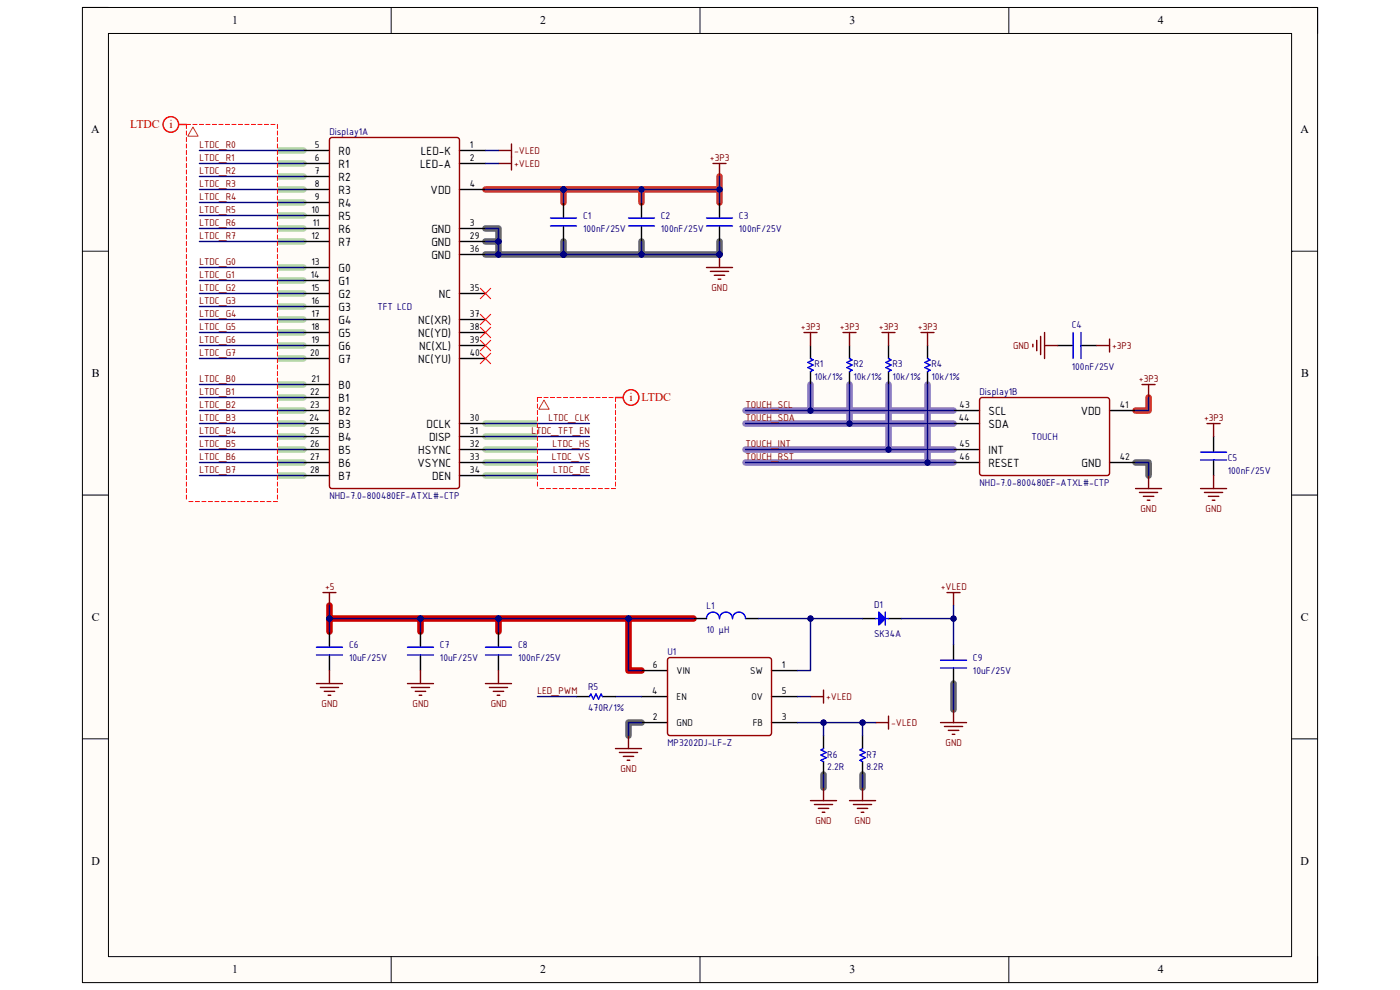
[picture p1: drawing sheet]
<svg xmlns="http://www.w3.org/2000/svg" width="297mm" height="210mm" viewBox="0 0 297 210" stroke-linecap="round" stroke-linejoin="round" font-family="sans-serif">
<path d="M17.5 1.6h262v206.8h-262z" fill-rule="evenodd" fill="#fffcf8"/>
<path d="M17.5 1.6h262v206.8h-262z" fill="none" stroke="#000" stroke-width=".21"/>
<path d="M23 7.1h251v195.8h-251z" fill-rule="evenodd" fill="#fffcf8"/>
<g fill="none" stroke="#000" stroke-width=".21">
<path d="M17.5 1.6h5.5M23 7.1h251v195.8h-251zM83 1.6v5.5M148.5 1.6v5.5M214 1.6v5.5M274 1.6h5.5v5.5M17.5 53.3h5.5M274 53.3h5.5M17.5 105h5.5M274 105h5.5M17.5 156.7h5.5M274 156.7h5.5"/>
<path d="M83 202.9v5.5M148.5 202.9v5.5M214 202.9v5.5M279.5 202.9v5.5"/>
</g>
<g fill="none" stroke="#b6d7a8" stroke-width="1.4">
<path d="M42.3 37.4h22.1M42.3 34.7h22.1M42.3 31.9h22.1M42.3 59.5h22.1M42.3 56.7h22.1M42.3 51.2h22.1M42.3 48.5h22.1M42.3 45.7h22.1M42.3 43h22.1M42.3 40.2h22.1M42.3 76.1h22.1M42.3 73.3h22.1"/>
<path d="M42.3 70.5h22.1M42.3 67.8h22.1M42.3 65h22.1M42.3 62.3h22.1M42.3 84.3h22.1M42.3 81.6h22.1M42.3 98.1h22.1M42.3 95.4h22.1M42.3 92.6h22.1M42.3 89.8h22.1M42.3 87.1h22.1M103 98.1h22.1"/>
<path d="M103 95.4h22.1M103 92.6h22.1M103 89.8h22.1M42.3 100.9h22.1M103 100.9h22.1"/>
</g>
<path d="M103 51.2h2.7v2.8h13.8M103 48.5h2.7v2.7M103 54h2.7M119.5 51.2v2.8M136.1 51.2v2.8M152.6 51.2v2.8h-33.1M240.9 98.1h2.8v2.8M136.1 153.3h-2.8v2.7M202.3 145v5.5M174.7 164.3v2.8M183 164.3v2.8" fill="none" stroke="#666" stroke-width="1.4"/>
<path d="M152.6 37.4v5.6M103 40.2h16.5M119.5 40.2h33.1M119.5 40.2v2.8M136.1 40.2v2.8M243.7 84.3v2.8h-2.8" fill="none" stroke="#cc4125" stroke-width="1.4"/>
<path d="M69.9 134v-2.8h63.4v11.1h2.8M69.9 128.5v2.7M89.2 131.2v2.8M105.7 131.2v2.8M133.3 131.2h13.8" fill="none" stroke="#c00" stroke-width="1.4"/>
<path d="M171.9 81.6v5.5M180.2 81.6v8.3M188.5 81.6v13.8M196.8 81.6v16.5" fill="none" stroke="#8e7cc3" stroke-width="1.4"/>
<g fill="#fff">
<path d="M39.5 26.4h19.4v80h-19.4z" fill-rule="evenodd"/>
<path d="M114 84.3h16.6v19.3h-16.6z" fill-rule="evenodd"/>
</g>
<path d="M158.2 98.1h44.1M158.2 95.4h44.1M158.2 89.9h44.1M158.2 87.1h44.1" fill="none" stroke="#8e7cc3" stroke-width="1.4"/>
<g fill="none" stroke="#000" stroke-width=".3">
<path d="M64.4 31.9h5.5M64.4 34.7h5.5M64.4 37.4h5.5M97.5 31.9h5.5M97.5 34.7h5.5M64.4 48.5h5.5M64.4 40.2h5.5M64.4 43h5.5M64.4 45.7h5.5M64.4 51.2h5.5M64.4 56.7h5.5M64.4 59.5h5.5"/>
<path d="M97.5 48.5h5.5M97.5 40.2h5.5M97.5 51.2h5.5M97.5 54h5.5M119.5 43v3.3M119.5 47.9v3.3M136.1 43v3.3M136.1 47.9v3.3M152.6 43v3.3M152.6 47.9v3.3M64.4 62.3h5.5M64.4 65h5.5"/>
<path d="M64.4 67.8h5.5M64.4 70.5h5.5M64.4 73.3h5.5M64.4 76.1h5.5M97.5 62.3h5.5M97.5 67.8h5.5M97.5 70.5h5.5M97.5 73.3h5.5M97.5 76.1h5.5M64.4 81.6h5.5M64.4 84.3h5.5M64.4 87.1h5.5"/>
<path d="M64.4 98.1h5.5M64.4 89.8h5.5M64.4 95.4h5.5M64.4 92.6h5.5M97.5 98.1h5.5M97.5 89.8h5.5M97.5 95.4h5.5M97.5 92.6h5.5M202.3 87.1h5.5M202.3 98.1h5.5M202.3 89.9h5.5M202.3 95.4h5.5"/>
<path d="M235.4 87.1h5.5M235.4 98.1h5.5M64.4 100.9h5.5M97.5 100.9h5.5"/>
</g>
<path d="M70.2 29.2h26.7l.5 .2 .1 73.7-.3 .5h-26.8l-.4-.2-.1-73.7zM208.1 84.4h27l.3 .5-.1 15.7-.5 .3-26.7-.1-.3-.5v-15.4z" fill="none" stroke="#980000" stroke-width=".3"/>
<path d="M116.8 46.3h5.5M116.8 47.9h5.5M133.3 46.3h5.5M133.3 47.9h5.5M149.9 46.3h5.5M149.9 47.9h5.5" fill="none" stroke="#00f" stroke-width=".3"/>
<path d="M149.9 56.7h5.5M150.7 57.6h3.9M151.5 58.4h2.2M152.4 59.2h.5M152.6 54v2.7" fill="none" stroke="#800000" stroke-width=".3"/>
<circle cx="152.6" cy="54" r=".55" fill="#000080"/>
<circle cx="152.6" cy="54" r=".55" fill="none" stroke="#000080" stroke-width=".21"/>
<g fill="none" stroke="#800000" stroke-width=".3">
<path d="M151.3 34.7h2.7M152.6 34.7v2.7M219.1 73v.6M219.9 72.2v2.2M220.8 71.4v3.8M221.6 70.5v5.6M221.6 73.3h2.8M242.3 81.6h2.7M243.7 81.6v2.7M256.1 89.9h2.7M257.5 89.9v2.7M240.9 103.6h5.5"/>
<path d="M241.7 104.5h3.9M242.6 105.3h2.2M243.4 106.1h.5M243.7 100.9v2.7M254.7 103.6h5.5M255.5 104.5h3.9M256.4 105.3h2.2M257.2 106.1h.5M257.5 100.9v2.7"/>
</g>
<g fill="none" stroke="#000" stroke-width=".3">
<path d="M224.4 73.3h3.3M229.3 73.3h3.3M257.5 92.6v3.3M257.5 97.6v3.3M147.1 131.2h2.8M158.2 131.2h2.7M183 131.2h2.7M188.5 131.2h2.8M136.1 142.3h5.5M136.1 153.3h5.5M136.1 147.8h5.5M163.7 142.3h5.5"/>
<path d="M163.7 153.3h5.5M163.7 147.8h5.5"/>
</g>
<path d="M227.7 70.5v5.6M229.3 70.5v5.6M254.7 95.9h5.5M254.7 97.6h5.5M152.6 131.2a1.38 1.38 0 0 0-1.4-1.4 1.38 1.38 0 0 0-1.3 1.4M155.4 131.2a1.38 1.38 0 0 0-1.4-1.4 1.38 1.38 0 0 0-1.4 1.4M158.2 131.2a1.38 1.38 0 0 0-1.4-1.4 1.38 1.38 0 0 0-1.4 1.4" fill="none" stroke="#00f" stroke-width=".3"/>
<path d="M141.9 139.6h21.5l.3 .4-.1 15.8-.5 .2h-21.2l-.3-.5v-15.5z" fill="none" stroke="#980000" stroke-width=".3"/>
<path d="M186.4 129.8l1.4 1.4-1.4 1.4z" fill="#00f"/>
<g fill="none" stroke="#00f" stroke-width=".3">
<path d="M67.1 137.3h5.5M67.1 138.9h5.5M86.4 137.3h5.6M86.4 138.9h5.6M103 137.3h5.5M103 138.9h5.5M185.7 131.2h2.8M186.4 129.8l1.4 1.4-1.4 1.4zM187.8 129.8v2.8M174.7 158.8l-.5 .3 1.1 .5-1.1 .6 1.1 .5-1.1 .6 .5 .3M183 158.8l-.6 .3 1.1 .5-1.1 .6 1.1 .5-1.1 .6 .6 .3M199.5 140h5.6"/>
<path d="M199.5 141.7h5.6"/>
</g>
<g fill="none" stroke="#800000" stroke-width=".3">
<path d="M105.7 34.7h2.8M105.7 31.9h2.8M108.5 30.5v5.6M232.6 73.3h2.8M235.4 71.9v2.8M68.5 125.7h2.8M69.9 125.7v2.8M200.9 125.7h2.8M202.3 125.7v2.8M67.1 145h5.5M68 145.8h3.8M68.8 146.7h2.2"/>
<path d="M69.6 147.5h.6M69.9 142.3v2.7M86.4 145h5.6M87.3 145.8h3.8M88.1 146.7h2.2M88.9 147.5h.6M89.2 142.3v2.7M103 145h5.5M103.8 145.8h3.9M104.6 146.7h2.3M105.5 147.5h.5M105.7 142.3v2.7"/>
<path d="M130.6 158.8h5.5M131.4 159.6h3.9M133.3 156v2.8M171.9 147.8h2.8M174.7 146.4v2.8M185.7 153.3h2.8M188.5 151.9v2.8M199.5 153.3h5.6M200.4 154.1h3.8M201.2 154.9h2.2M202 155.8h.6M202.3 150.5v2.8"/>
<path d="M132.2 160.5h2.2M133.1 161.3h.5M171.9 169.8h5.6M172.8 170.7h3.8M173.6 171.5h2.2M174.4 172.3h.6M174.7 167.1v2.7M180.2 169.8h5.5M181 170.7h3.9M181.9 171.5h2.2M182.7 172.3h.6M183 167.1v2.7"/>
</g>
<path d="M69.9 134v3.3M69.9 138.9v3.4M89.2 134v3.3M89.2 138.9v3.4M105.7 134v3.3M105.7 138.9v3.4M202.3 136.7v3.3M174.7 156.1v2.7M183 156.1v2.7M202.3 141.7v3.3M174.7 161.6v2.7M183 161.6v2.7" fill="none" stroke="#000" stroke-width=".3"/>
<path d="M101.9 61.2l2.2 2.2M101.9 66.7l2.2 2.2M101.9 69.4l2.2 2.2M101.9 72.2l2.2 2.2M101.9 75l2.2 2.2M104.1 61.2l-2.2 2.2M104.1 66.7l-2.2 2.2M104.1 69.4l-2.2 2.2M104.1 72.2l-2.2 2.2M104.1 75l-2.2 2.2" fill="none" stroke="#f00" stroke-width=".21"/>
<g fill="none" stroke="#000080" stroke-width=".3">
<path d="M42.3 37.4h22.1M42.3 34.7h22.1M42.3 31.9h22.1M42.3 59.5h22.1M42.3 56.7h22.1M42.3 51.2h22.1M42.3 48.5h22.1M42.3 45.7h22.1M42.3 43h22.1M42.3 40.2h22.1M119.5 51.2v2.8M42.3 76.1h22.1"/>
<path d="M42.3 73.3h22.1M42.3 70.5h22.1M42.3 67.8h22.1M42.3 65h22.1M42.3 62.3h22.1M42.3 84.3h22.1M42.3 81.6h22.1M42.3 98.1h22.1M42.3 95.4h22.1M42.3 92.6h22.1M42.3 89.8h22.1M42.3 87.1h22.1"/>
<path d="M42.3 100.9h22.1"/>
</g>
<circle cx="119.5" cy="54" r=".55" fill="#000080"/>
<circle cx="119.5" cy="54" r=".55" fill="none" stroke="#000080" stroke-width=".21"/>
<path d="M103 40.2h16.5" fill="none" stroke="#000080" stroke-width=".3"/>
<circle cx="119.5" cy="40.2" r=".55" fill="#000080"/>
<circle cx="119.5" cy="40.2" r=".55" fill="none" stroke="#000080" stroke-width=".21"/>
<path d="M103 51.2h2.7v2.8h13.8" fill="none" stroke="#000080" stroke-width=".3"/>
<circle cx="105.8" cy="51.2" r=".55" fill="#000080"/>
<circle cx="105.8" cy="51.2" r=".55" fill="none" stroke="#000080" stroke-width=".21"/>
<circle cx="105.8" cy="54" r=".55" fill="#000080"/>
<circle cx="105.8" cy="54" r=".55" fill="none" stroke="#000080" stroke-width=".21"/>
<circle cx="119.5" cy="54" r=".55" fill="#000080"/>
<circle cx="119.5" cy="54" r=".55" fill="none" stroke="#000080" stroke-width=".21"/>
<path d="M119.5 40.2v2.8" fill="none" stroke="#000080" stroke-width=".3"/>
<circle cx="119.5" cy="40.2" r=".55" fill="#000080"/>
<circle cx="119.5" cy="40.2" r=".55" fill="none" stroke="#000080" stroke-width=".21"/>
<path d="M103 54h2.7" fill="none" stroke="#000080" stroke-width=".3"/>
<circle cx="105.8" cy="54" r=".55" fill="#000080"/>
<circle cx="105.8" cy="54" r=".55" fill="none" stroke="#000080" stroke-width=".21"/>
<path d="M103 48.5h2.7v2.7" fill="none" stroke="#000080" stroke-width=".3"/>
<circle cx="105.8" cy="51.2" r=".55" fill="#000080"/>
<circle cx="105.8" cy="51.2" r=".55" fill="none" stroke="#000080" stroke-width=".21"/>
<path d="M152.6 51.2v2.8" fill="none" stroke="#000080" stroke-width=".3"/>
<circle cx="152.6" cy="54" r=".55" fill="#000080"/>
<circle cx="152.6" cy="54" r=".55" fill="none" stroke="#000080" stroke-width=".21"/>
<path d="M152.6 37.4v5.6" fill="none" stroke="#000080" stroke-width=".3"/>
<circle cx="152.6" cy="40.2" r=".55" fill="#000080"/>
<circle cx="152.6" cy="40.2" r=".55" fill="none" stroke="#000080" stroke-width=".21"/>
<path d="M119.5 40.2h33.1" fill="none" stroke="#000080" stroke-width=".3"/>
<circle cx="119.5" cy="40.2" r=".55" fill="#000080"/>
<circle cx="119.5" cy="40.2" r=".55" fill="none" stroke="#000080" stroke-width=".21"/>
<circle cx="136.1" cy="40.2" r=".55" fill="#000080"/>
<circle cx="136.1" cy="40.2" r=".55" fill="none" stroke="#000080" stroke-width=".21"/>
<circle cx="152.6" cy="40.2" r=".55" fill="#000080"/>
<circle cx="152.6" cy="40.2" r=".55" fill="none" stroke="#000080" stroke-width=".21"/>
<path d="M136.1 40.2v2.8" fill="none" stroke="#000080" stroke-width=".3"/>
<circle cx="136.1" cy="40.2" r=".55" fill="#000080"/>
<circle cx="136.1" cy="40.2" r=".55" fill="none" stroke="#000080" stroke-width=".21"/>
<path d="M119.5 54h33.1" fill="none" stroke="#000080" stroke-width=".3"/>
<circle cx="119.5" cy="54" r=".55" fill="#000080"/>
<circle cx="119.5" cy="54" r=".55" fill="none" stroke="#000080" stroke-width=".21"/>
<circle cx="136.1" cy="54" r=".55" fill="#000080"/>
<circle cx="136.1" cy="54" r=".55" fill="none" stroke="#000080" stroke-width=".21"/>
<circle cx="152.6" cy="54" r=".55" fill="#000080"/>
<circle cx="152.6" cy="54" r=".55" fill="none" stroke="#000080" stroke-width=".21"/>
<path d="M136.1 51.2v2.8" fill="none" stroke="#000080" stroke-width=".3"/>
<circle cx="136.1" cy="54" r=".55" fill="#000080"/>
<circle cx="136.1" cy="54" r=".55" fill="none" stroke="#000080" stroke-width=".21"/>
<path d="M103 95.4h22.1M103 98.1h22.1M103 89.8h22.1M103 92.6h22.1M240.9 98.1h2.8v2.8M243.7 84.3v2.8h-2.8M103 100.9h22.1M183 131.2h-11.1v11.1h-2.7" fill="none" stroke="#000080" stroke-width=".3"/>
<circle cx="172" cy="131.2" r=".55" fill="#000080"/>
<circle cx="172" cy="131.2" r=".55" fill="none" stroke="#000080" stroke-width=".21"/>
<path d="M160.9 131.2h11" fill="none" stroke="#000080" stroke-width=".3"/>
<circle cx="172" cy="131.2" r=".55" fill="#000080"/>
<circle cx="172" cy="131.2" r=".55" fill="none" stroke="#000080" stroke-width=".21"/>
<path d="M89.2 131.2v2.8M202.3 145v5.5" fill="none" stroke="#000080" stroke-width=".3"/>
<circle cx="89.2" cy="131.2" r=".55" fill="#000080"/>
<circle cx="89.2" cy="131.2" r=".55" fill="none" stroke="#000080" stroke-width=".21"/>
<path d="M105.7 131.2v2.8" fill="none" stroke="#000080" stroke-width=".3"/>
<circle cx="105.8" cy="131.2" r=".55" fill="#000080"/>
<circle cx="105.8" cy="131.2" r=".55" fill="none" stroke="#000080" stroke-width=".21"/>
<path d="M69.9 128.5v2.7" fill="none" stroke="#000080" stroke-width=".3"/>
<circle cx="69.9" cy="131.2" r=".55" fill="#000080"/>
<circle cx="69.9" cy="131.2" r=".55" fill="none" stroke="#000080" stroke-width=".21"/>
<path d="M69.9 134v-2.8h63.4v11.1h2.8" fill="none" stroke="#000080" stroke-width=".3"/>
<circle cx="69.9" cy="131.2" r=".55" fill="#000080"/>
<circle cx="69.9" cy="131.2" r=".55" fill="none" stroke="#000080" stroke-width=".21"/>
<circle cx="89.2" cy="131.2" r=".55" fill="#000080"/>
<circle cx="89.2" cy="131.2" r=".55" fill="none" stroke="#000080" stroke-width=".21"/>
<circle cx="105.8" cy="131.2" r=".55" fill="#000080"/>
<circle cx="105.8" cy="131.2" r=".55" fill="none" stroke="#000080" stroke-width=".21"/>
<circle cx="133.3" cy="131.2" r=".55" fill="#000080"/>
<circle cx="133.3" cy="131.2" r=".55" fill="none" stroke="#000080" stroke-width=".21"/>
<path d="M133.3 131.2h13.8" fill="none" stroke="#000080" stroke-width=".3"/>
<circle cx="133.3" cy="131.2" r=".55" fill="#000080"/>
<circle cx="133.3" cy="131.2" r=".55" fill="none" stroke="#000080" stroke-width=".21"/>
<path d="M202.3 128.5v8.2M136.1 153.3h-2.8v2.7" fill="none" stroke="#000080" stroke-width=".3"/>
<circle cx="202.3" cy="131.2" r=".55" fill="#000080"/>
<circle cx="202.3" cy="131.2" r=".55" fill="none" stroke="#000080" stroke-width=".21"/>
<path d="M191.3 131.2h11" fill="none" stroke="#000080" stroke-width=".3"/>
<circle cx="202.3" cy="131.2" r=".55" fill="#000080"/>
<circle cx="202.3" cy="131.2" r=".55" fill="none" stroke="#000080" stroke-width=".21"/>
<path d="M169.2 147.8h2.7M169.2 153.3h5.5v2.8" fill="none" stroke="#000080" stroke-width=".3"/>
<circle cx="174.7" cy="153.3" r=".55" fill="#000080"/>
<circle cx="174.7" cy="153.3" r=".55" fill="none" stroke="#000080" stroke-width=".21"/>
<path d="M174.7 153.3h8.3v2.8" fill="none" stroke="#000080" stroke-width=".3"/>
<circle cx="174.7" cy="153.3" r=".55" fill="#000080"/>
<circle cx="174.7" cy="153.3" r=".55" fill="none" stroke="#000080" stroke-width=".21"/>
<circle cx="183" cy="153.3" r=".55" fill="#000080"/>
<circle cx="183" cy="153.3" r=".55" fill="none" stroke="#000080" stroke-width=".21"/>
<path d="M183 153.3h2.7M174.7 164.3v2.8M183 164.3v2.8" fill="none" stroke="#000080" stroke-width=".3"/>
<circle cx="183" cy="153.3" r=".55" fill="#000080"/>
<circle cx="183" cy="153.3" r=".55" fill="none" stroke="#000080" stroke-width=".21"/>
<path d="M103 31.9h2.7M103 34.7h2.7M171.9 81.6v5.5M114 147.8h8.3M130.6 147.8h5.5" fill="none" stroke="#000080" stroke-width=".3"/>
<path d="M171.9 73.3v2.8M171.9 78.8v2.8M180.2 73.3v2.8M180.2 78.8v2.8M188.5 73.3v2.8M188.5 78.8v2.8M196.8 73.3v2.8M196.8 78.8v2.8M122.3 147.8h2.8M127.8 147.8h2.8" fill="none" stroke="#000" stroke-width=".3"/>
<path d="M171.9 76.1l.6 .2-1.1 .6 1.1 .5-1.1 .6 1.1 .5-.6 .3M180.2 76.1l.6 .2-1.1 .6 1.1 .5-1.1 .6 1.1 .5-.6 .3M188.5 76.1l.6 .2-1.2 .6 1.2 .5-1.2 .6 1.2 .5-.6 .3M196.8 76.1l.5 .2-1.1 .6 1.1 .5-1.1 .6 1.1 .5-.5 .3M125.1 147.8l.2-.6 .6 1.1 .5-1.1 .6 1.1 .5-1.1 .3 .6" fill="none" stroke="#00f" stroke-width=".3"/>
<path d="M170.6 70.5h2.7M171.9 70.5v2.8M178.8 70.5h2.8M180.2 70.5v2.8M187.1 70.5h2.8M188.5 70.5v2.8M195.4 70.5h2.8M196.8 70.5v2.8" fill="none" stroke="#800000" stroke-width=".3"/>
<circle cx="172" cy="87.1" r=".55" fill="#000080"/>
<circle cx="172" cy="87.1" r=".55" fill="none" stroke="#000080" stroke-width=".21"/>
<path d="M180.2 81.6v8.3" fill="none" stroke="#000080" stroke-width=".3"/>
<circle cx="180.2" cy="89.9" r=".55" fill="#000080"/>
<circle cx="180.2" cy="89.9" r=".55" fill="none" stroke="#000080" stroke-width=".21"/>
<path d="M188.5 81.6v13.8" fill="none" stroke="#000080" stroke-width=".3"/>
<circle cx="188.5" cy="95.4" r=".55" fill="#000080"/>
<circle cx="188.5" cy="95.4" r=".55" fill="none" stroke="#000080" stroke-width=".21"/>
<path d="M196.8 81.6v16.5" fill="none" stroke="#000080" stroke-width=".3"/>
<circle cx="196.8" cy="98.1" r=".55" fill="#000080"/>
<circle cx="196.8" cy="98.1" r=".55" fill="none" stroke="#000080" stroke-width=".21"/>
<g fill="none" stroke="#f00" stroke-width=".21">
<path d="M39.5 27.8v.8M39.5 29.2v.8M39.5 30.5v.9M39.5 31.9v.9M39.5 33.3v.9M39.5 34.7v.8M39.5 36.1v.8M39.5 37.4v.9M39.5 38.8v.9M40.4 26.4h-.9v.9M40.9 26.4h.9M42.3 26.4h.9"/>
<path d="M43.7 26.4h.9M45.1 26.4h.8M46.4 26.4h.9M47.8 26.4h.9M49.2 26.4h.9M50.6 26.4h.8M52 26.4h.8M53.3 26.4h.9M54.7 26.4h.9M56.1 26.4h.9M57.5 26.4h.8M58.9 26.4v.9"/>
<path d="M58.9 27.8v.8M58.9 29.2v.8M58.9 30.5v.9M58.9 31.9v.9M58.9 33.3v.9M58.9 34.7v.8M58.9 36.1v.8M58.9 37.4v.9M58.9 38.8v.9M39.5 40.2v.9M39.5 41.6v.8M39.5 43v.8"/>
<path d="M39.5 44.3v.9M39.5 45.7v.9M39.5 47.1v.9M39.5 48.5v.8M39.5 49.9v.8M39.5 51.2v.9M39.5 52.6v.9M39.5 54v.8M39.5 55.4v.8M39.5 56.7v.9M39.5 58.1v.9M39.5 59.5v.9"/>
<path d="M58.9 40.2v.9M58.9 41.6v.8M58.9 43v.8M58.9 44.3v.9M58.9 45.7v.9M58.9 47.1v.9M58.9 48.5v.8M58.9 49.9v.8M58.9 51.2v.9M58.9 52.6v.9M58.9 54v.8M58.9 55.4v.8"/>
<path d="M58.9 56.7v.9M58.9 58.1v.9M58.9 59.5v.9M39.5 60.9v.8M39.5 62.3v.8M39.5 63.6v.9M39.5 65v.9M39.5 66.4v.9M39.5 67.8v.8M39.5 69.2v.8M39.5 70.5v.9M39.5 71.9v.9"/>
<path d="M39.5 73.3v.9M39.5 74.7v.8M39.5 76.1v.8M39.5 77.4v.9M39.5 78.8v.9M58.9 60.9v.8M58.9 62.3v.8M58.9 63.6v.9M58.9 65v.9M58.9 66.4v.9M58.9 67.8v.8M58.9 69.2v.8"/>
<path d="M58.9 70.5v.9M58.9 71.9v.9M58.9 73.3v.9M58.9 74.7v.8M58.9 76.1v.8M58.9 77.4v.9M58.9 78.8v.9M39.5 80.2v.9M39.5 81.6v.8M39.5 82.9v.9M39.5 84.3v.9M39.5 85.7v.9"/>
<path d="M39.5 87.1v.8M39.5 88.5v.8M39.5 89.8v.9M39.5 91.2v.9M39.5 92.6v.9M39.5 94v.8M39.5 95.4v.8M39.5 96.7v.9M39.5 98.1v.9M39.5 99.5v.9M58.9 80.2v.9M58.9 81.6v.8"/>
<path d="M58.9 82.9v.9M58.9 84.3v.9M58.9 85.7v.9M58.9 87.1v.8M58.9 88.5v.8M58.9 89.8v.9M58.9 91.2v.9M58.9 92.6v.9M58.9 94v.8M58.9 95.4v.8M58.9 96.7v.9M58.9 98.1v.9"/>
<path d="M58.9 99.5v.9M114 85.7v.9M114 87.1v.8M114 88.5v.8M114 89.8v.9M114 91.2v.9M114 92.6v.9M114 94v.8M114 95.4v.8M114 96.7v.9M114 98.1v.9M114 99.5v.9"/>
<path d="M114.9 84.3h-.9v.9M115.4 84.3h.9M116.8 84.3h.8M118.2 84.3h.8M119.5 84.3h.9M120.9 84.3h.9M122.3 84.3h.9M123.7 84.3h.8M125.1 84.3h.8M126.4 84.3h.9M127.8 84.3h.9M129.2 84.3h.9"/>
<path d="M130.6 84.3v.9M130.6 85.7v.9M130.6 87.1v.8M130.6 88.5v.8M130.6 89.8v.9M130.6 91.2v.9M130.6 92.6v.9M130.6 94v.8M130.6 95.4v.8M130.6 96.7v.9M130.6 98.1v.9M130.6 99.5v.9"/>
<path d="M39.5 100.9v.8M39.5 102.3v.8M39.5 103.6v.9M39.5 105v.9M40.1 106.4h.8M41.4 106.4h.9M42.8 106.4h.9M44.2 106.4h.9M45.6 106.4h.9M47 106.4h.8M48.3 106.4h.9M49.7 106.4h.9"/>
<path d="M51.1 106.4h.9M52.5 106.4h.8M53.9 106.4h.8M55.2 106.4h.9M56.6 106.4h.9M58 106.4h.9M58.9 100.9v.8M58.9 102.3v.8M58.9 103.6v.9M58.9 105v.9M114 100.9v.8M114 102.3v.8"/>
<path d="M114.5 103.6h.9M115.9 103.6h.9M117.3 103.6h.9M118.7 103.6h.8M120.1 103.6h.8M121.4 103.6h.9M122.8 103.6h.9M124.2 103.6h.9M125.6 103.6h.8M127 103.6h.8M128.3 103.6h.9M129.7 103.6h.9"/>
<path d="M130.6 100.9v.8M130.6 102.3v.8"/>
</g>
<path d="M40.9 27l1.1 1.9h-2.2zM115.4 84.9l1.1 1.9h-2.2z" fill="none" stroke="#f33" stroke-width=".21"/>
<g fill="none" stroke="#f00" stroke-width=".3">
<path d="M37.9 26.4h1.6M130.6 84.3h1.6"/>
<circle cx="36.2" cy="26.4" r="1.66"/>
<circle cx="133.9" cy="84.3" r="1.66"/>
</g>
<path d="M158.2 98.1h44.1" fill="none" stroke="#000080" stroke-width=".3"/>
<circle cx="196.8" cy="98.1" r=".55" fill="#000080"/>
<circle cx="196.8" cy="98.1" r=".55" fill="none" stroke="#000080" stroke-width=".21"/>
<path d="M158.2 95.4h44.1" fill="none" stroke="#000080" stroke-width=".3"/>
<circle cx="188.5" cy="95.4" r=".55" fill="#000080"/>
<circle cx="188.5" cy="95.4" r=".55" fill="none" stroke="#000080" stroke-width=".21"/>
<path d="M158.2 89.9h44.1" fill="none" stroke="#000080" stroke-width=".3"/>
<circle cx="180.2" cy="89.9" r=".55" fill="#000080"/>
<circle cx="180.2" cy="89.9" r=".55" fill="none" stroke="#000080" stroke-width=".21"/>
<path d="M158.2 87.1h44.1" fill="none" stroke="#000080" stroke-width=".3"/>
<circle cx="172" cy="87.1" r=".55" fill="#000080"/>
<circle cx="172" cy="87.1" r=".55" fill="none" stroke="#000080" stroke-width=".21"/>
<g font-size="2.7">
<text x="71.8" y="32.9">R0</text>
<text x="71.8" y="35.6">R1</text>
<text x="89.1" y="35.6">LED-A</text>
<text x="89.3" y="32.9">LED-K</text>
<text x="71.8" y="38.4">R2</text>
<text x="71.8" y="41.1">R3</text>
<text x="91.4" y="41.1">VDD</text>
<text x="71.8" y="43.9">R4</text>
<text x="71.8" y="46.7">R5</text>
<text x="71.8" y="49.4">R6</text>
<text x="71.8" y="52.2">R7</text>
<text x="91.5" y="49.4">GND</text>
<text x="91.5" y="52.2">GND</text>
<text x="71.8" y="57.7">G0</text>
<text x="91.5" y="54.9">GND</text>
<text x="71.8" y="60.5">G1</text>
<text x="71.8" y="63.2">G2</text>
<text x="71.8" y="66">G3</text>
<text x="93.1" y="63.2">NC</text>
<text x="71.8" y="68.7">G4</text>
<text x="71.8" y="71.5">G5</text>
<text x="88.7" y="68.7">NC(XR)</text>
<text x="88.7" y="71.5">NC(YD)</text>
<text x="71.8" y="74.3">G6</text>
<text x="71.8" y="77">G7</text>
<text x="88.7" y="77">NC(YU)</text>
<text x="88.9" y="74.3">NC(XL)</text>
<text x="71.8" y="82.5">B0</text>
<text x="71.8" y="85.3">B1</text>
<text x="71.8" y="88">B2</text>
<text x="209.7" y="88">SCL</text>
<text x="229.3" y="88">VDD</text>
<text x="71.8" y="90.8">B3</text>
<text x="71.8" y="93.6">B4</text>
<text x="90.5" y="90.8">DCLK</text>
<text x="91" y="93.6">DISP</text>
<text x="209.7" y="90.8">SDA</text>
<text x="71.8" y="96.3">B5</text>
<text x="71.8" y="99.1">B6</text>
<text x="71.8" y="101.8">B7</text>
<text x="88.6" y="99.1">VSYNC</text>
<text x="88.7" y="96.3">HSYNC</text>
<text x="91.7" y="101.8">DEN</text>
<text x="209.7" y="96.3">INT</text>
<text x="209.7" y="99.1">RESET</text>
<text x="229.4" y="99.1">GND</text>
</g>
<g font-size="2.5">
<text x="49.3" y="5.2">1</text>
<text x="114.6" y="5.2">2</text>
<text x="180.2" y="5.2">3</text>
<text x="245.6" y="5.2">4</text>
<text x="19.3" y="28.3">A</text>
<text x="275.9" y="28.3">A</text>
<text x="19.5" y="80">B</text>
<text x="276" y="80">B</text>
<text x="19.5" y="131.7">C</text>
<text x="276" y="131.7">C</text>
<text x="19.4" y="183.4">D</text>
<text x="275.9" y="183.4">D</text>
<text x="49.3" y="206.5">1</text>
<text x="114.6" y="206.5">2</text>
<text x="180.2" y="206.5">3</text>
<text x="245.6" y="206.5">4</text>
</g>
<g font-size="2.5" fill="#f00">
<text x="27.6" y="27.2">LTDC</text>
<text x="35.9" y="27.2">i</text>
<text x="133.6" y="85.1">i</text>
<text x="136.1" y="85.1">LTDC</text>
</g>
<g font-size="2.2" fill="#000080">
<text x="69.9" y="28.6">Display1A</text>
<text x="123.7" y="46.5">C1</text>
<text x="140.2" y="46.5">C2</text>
<text x="156.8" y="46.5">C3</text>
<text x="123.7" y="49.2">100nF/25V</text>
<text x="140.2" y="49.2">100nF/25V</text>
<text x="156.8" y="49.2">100nF/25V</text>
<text x="80.1" y="65.8">TFT LCD</text>
<text x="227.4" y="69.7">C4</text>
<text x="172.8" y="77.9">R1</text>
<text x="181.1" y="77.9">R2</text>
<text x="189.3" y="77.9">R3</text>
<text x="197.6" y="77.9">R4</text>
<text x="172.8" y="80.7">10k/1%</text>
<text x="181.1" y="80.7">10k/1%</text>
<text x="189.3" y="80.7">10k/1%</text>
<text x="197.6" y="80.7">10k/1%</text>
<text x="207.8" y="83.7">Display1B</text>
<text x="227.4" y="78.5">100nF/25V</text>
<text x="218.8" y="93.4">TOUCH</text>
<text x="260.5" y="97.8">C5</text>
<text x="260.5" y="100.5">100nF/25V</text>
<text x="69.9" y="105.8">NHD-7.0-800480EF-ATXL#-CTP</text>
<text x="207.8" y="103">NHD-7.0-800480EF-ATXL#-CTP</text>
<text x="149.9" y="129.2">L1</text>
<text x="185.5" y="128.9">D1</text>
<text x="74" y="137.5">C6</text>
<text x="93.3" y="137.5">C7</text>
<text x="109.9" y="137.5">C8</text>
<text x="149.9" y="134.2">10 μH</text>
<text x="185.5" y="135">SK34A</text>
<text x="74" y="140.3">10uF/25V</text>
<text x="93.3" y="140.3">10uF/25V</text>
<text x="109.9" y="140.3">100nF/25V</text>
<text x="141.6" y="138.9">U1</text>
<text x="206.4" y="140.3">C9</text>
<text x="206.4" y="143">10uF/25V</text>
<text x="124.8" y="146.3">R5</text>
<text x="124.8" y="150.7">470R/1%</text>
<text x="141.6" y="158.2">MP3202DJ-LF-Z</text>
<text x="175.5" y="160.7">R6</text>
<text x="183.8" y="160.7">R7</text>
<text x="175.5" y="163.4">2.2R</text>
<text x="183.8" y="163.4">8.2R</text>
</g>
<g font-size="2.2" fill="#800000">
<text x="42.3" y="31.3">LTDC_R0</text>
<text x="42.3" y="34.1">LTDC_R1</text>
<text x="109.1" y="35.5">+VLED</text>
<text x="109.1" y="32.7">-VLED</text>
<text x="150.6" y="34.1">+3P3</text>
<text x="42.3" y="36.8">LTDC_R2</text>
<text x="42.3" y="39.6">LTDC_R3</text>
<text x="42.3" y="42.4">LTDC_R4</text>
<text x="42.3" y="45.1">LTDC_R5</text>
<text x="42.3" y="47.9">LTDC_R6</text>
<text x="42.3" y="50.6">LTDC_R7</text>
<text x="42.3" y="56.1">LTDC_G0</text>
<text x="42.3" y="58.9">LTDC_G1</text>
<text x="42.3" y="61.7">LTDC_G2</text>
<text x="42.3" y="64.4">LTDC_G3</text>
<text x="151" y="61.7">GND</text>
<text x="42.3" y="67.2">LTDC_G4</text>
<text x="42.3" y="69.9">LTDC_G5</text>
<text x="169.9" y="69.9">+3P3</text>
<text x="178.2" y="69.9">+3P3</text>
<text x="186.5" y="69.9">+3P3</text>
<text x="194.7" y="69.9">+3P3</text>
<text x="42.3" y="72.7">LTDC_G6</text>
<text x="42.3" y="75.4">LTDC_G7</text>
<text x="214.9" y="74.1">GND</text>
<text x="235.9" y="74.1">+3P3</text>
<text x="42.3" y="81">LTDC_B0</text>
<text x="42.3" y="83.7">LTDC_B1</text>
<text x="241.6" y="81">+3P3</text>
<text x="42.3" y="86.5">LTDC_B2</text>
<text x="42.3" y="89.2">LTDC_B3</text>
<text x="116.3" y="89.2">LTDC_CLK</text>
<text x="158.2" y="86.5">TOUCH_SCL</text>
<text x="158.2" y="89.2">TOUCH_SDA</text>
<text x="255.4" y="89.2">+3P3</text>
<text x="42.3" y="92">LTDC_B4</text>
<text x="42.3" y="94.7">LTDC_B5</text>
<text x="112.7" y="92">LTDC_TFT_EN</text>
<text x="117.2" y="94.7">LTDC_HS</text>
<text x="158.2" y="94.7">TOUCH_INT</text>
<text x="42.3" y="97.5">LTDC_B6</text>
<text x="42.3" y="100.3">LTDC_B7</text>
<text x="117.1" y="97.5">LTDC_VS</text>
<text x="117.3" y="100.3">LTDC_DE</text>
<text x="158.2" y="97.5">TOUCH_RST</text>
<text x="242" y="108.5">GND</text>
<text x="255.8" y="108.5">GND</text>
<text x="69" y="125.1">+5</text>
<text x="199.6" y="125.1">+VLED</text>
<text x="68.2" y="149.9">GND</text>
<text x="87.5" y="149.9">GND</text>
<text x="104.1" y="149.9">GND</text>
<text x="114" y="147.2">LED_PWM</text>
<text x="175.3" y="148.5">+VLED</text>
<text x="189.1" y="154.1">-VLED</text>
<text x="200.6" y="158.2">GND</text>
<text x="131.7" y="163.7">GND</text>
<text x="173" y="174.8">GND</text>
<text x="181.3" y="174.8">GND</text>
</g>
<g font-size="2.2">
<text x="66.8" y="31.3">5</text>
<text x="66.8" y="34.1">6</text>
<text x="99.7" y="31.3">1</text>
<text x="99.7" y="34.1">2</text>
<text x="66.8" y="36.8">7</text>
<text x="66.8" y="39.6">8</text>
<text x="99.7" y="39.6">4</text>
<text x="66.1" y="45.1">10</text>
<text x="66.4" y="47.9">11</text>
<text x="66.8" y="42.4">9</text>
<text x="99.7" y="47.9">3</text>
<text x="66.1" y="50.6">12</text>
<text x="99.7" y="50.6">29</text>
<text x="99.7" y="53.4">36</text>
<text x="66" y="58.9">14</text>
<text x="66.1" y="56.1">13</text>
<text x="66.1" y="61.7">15</text>
<text x="66.1" y="64.4">16</text>
<text x="99.7" y="61.7">35</text>
<text x="66.1" y="67.2">17</text>
<text x="66.1" y="69.9">18</text>
<text x="99.7" y="67.2">37</text>
<text x="99.7" y="69.9">38</text>
<text x="65.8" y="75.4">20</text>
<text x="66.1" y="72.7">19</text>
<text x="99.7" y="72.7">39</text>
<text x="99.7" y="75.4">40</text>
<text x="65.8" y="83.7">22</text>
<text x="66.1" y="81">21</text>
<text x="65.7" y="89.2">24</text>
<text x="65.8" y="86.5">23</text>
<text x="99.7" y="89.2">30</text>
<text x="203.4" y="89.2">44</text>
<text x="203.6" y="86.5">43</text>
<text x="237.6" y="86.5">41</text>
<text x="65.8" y="92">25</text>
<text x="65.8" y="94.7">26</text>
<text x="99.7" y="92">31</text>
<text x="99.7" y="94.7">32</text>
<text x="203.6" y="94.7">45</text>
<text x="65.8" y="97.5">27</text>
<text x="65.8" y="100.3">28</text>
<text x="99.7" y="97.5">33</text>
<text x="99.7" y="100.3">34</text>
<text x="203.6" y="97.5">46</text>
<text x="237.6" y="97.5">42</text>
<text x="138.5" y="141.6">6</text>
<text x="143.6" y="143">VIN</text>
<text x="159.1" y="143">SW</text>
<text x="165.9" y="141.6">1</text>
<text x="138.4" y="147.2">4</text>
<text x="143.6" y="148.5">EN</text>
<text x="159.4" y="148.5">OV</text>
<text x="165.9" y="147.2">5</text>
<text x="138.5" y="152.7">2</text>
<text x="143.6" y="154.1">GND</text>
<text x="159.7" y="154.1">FB</text>
<text x="165.9" y="152.7">3</text>
</g>
</svg>
